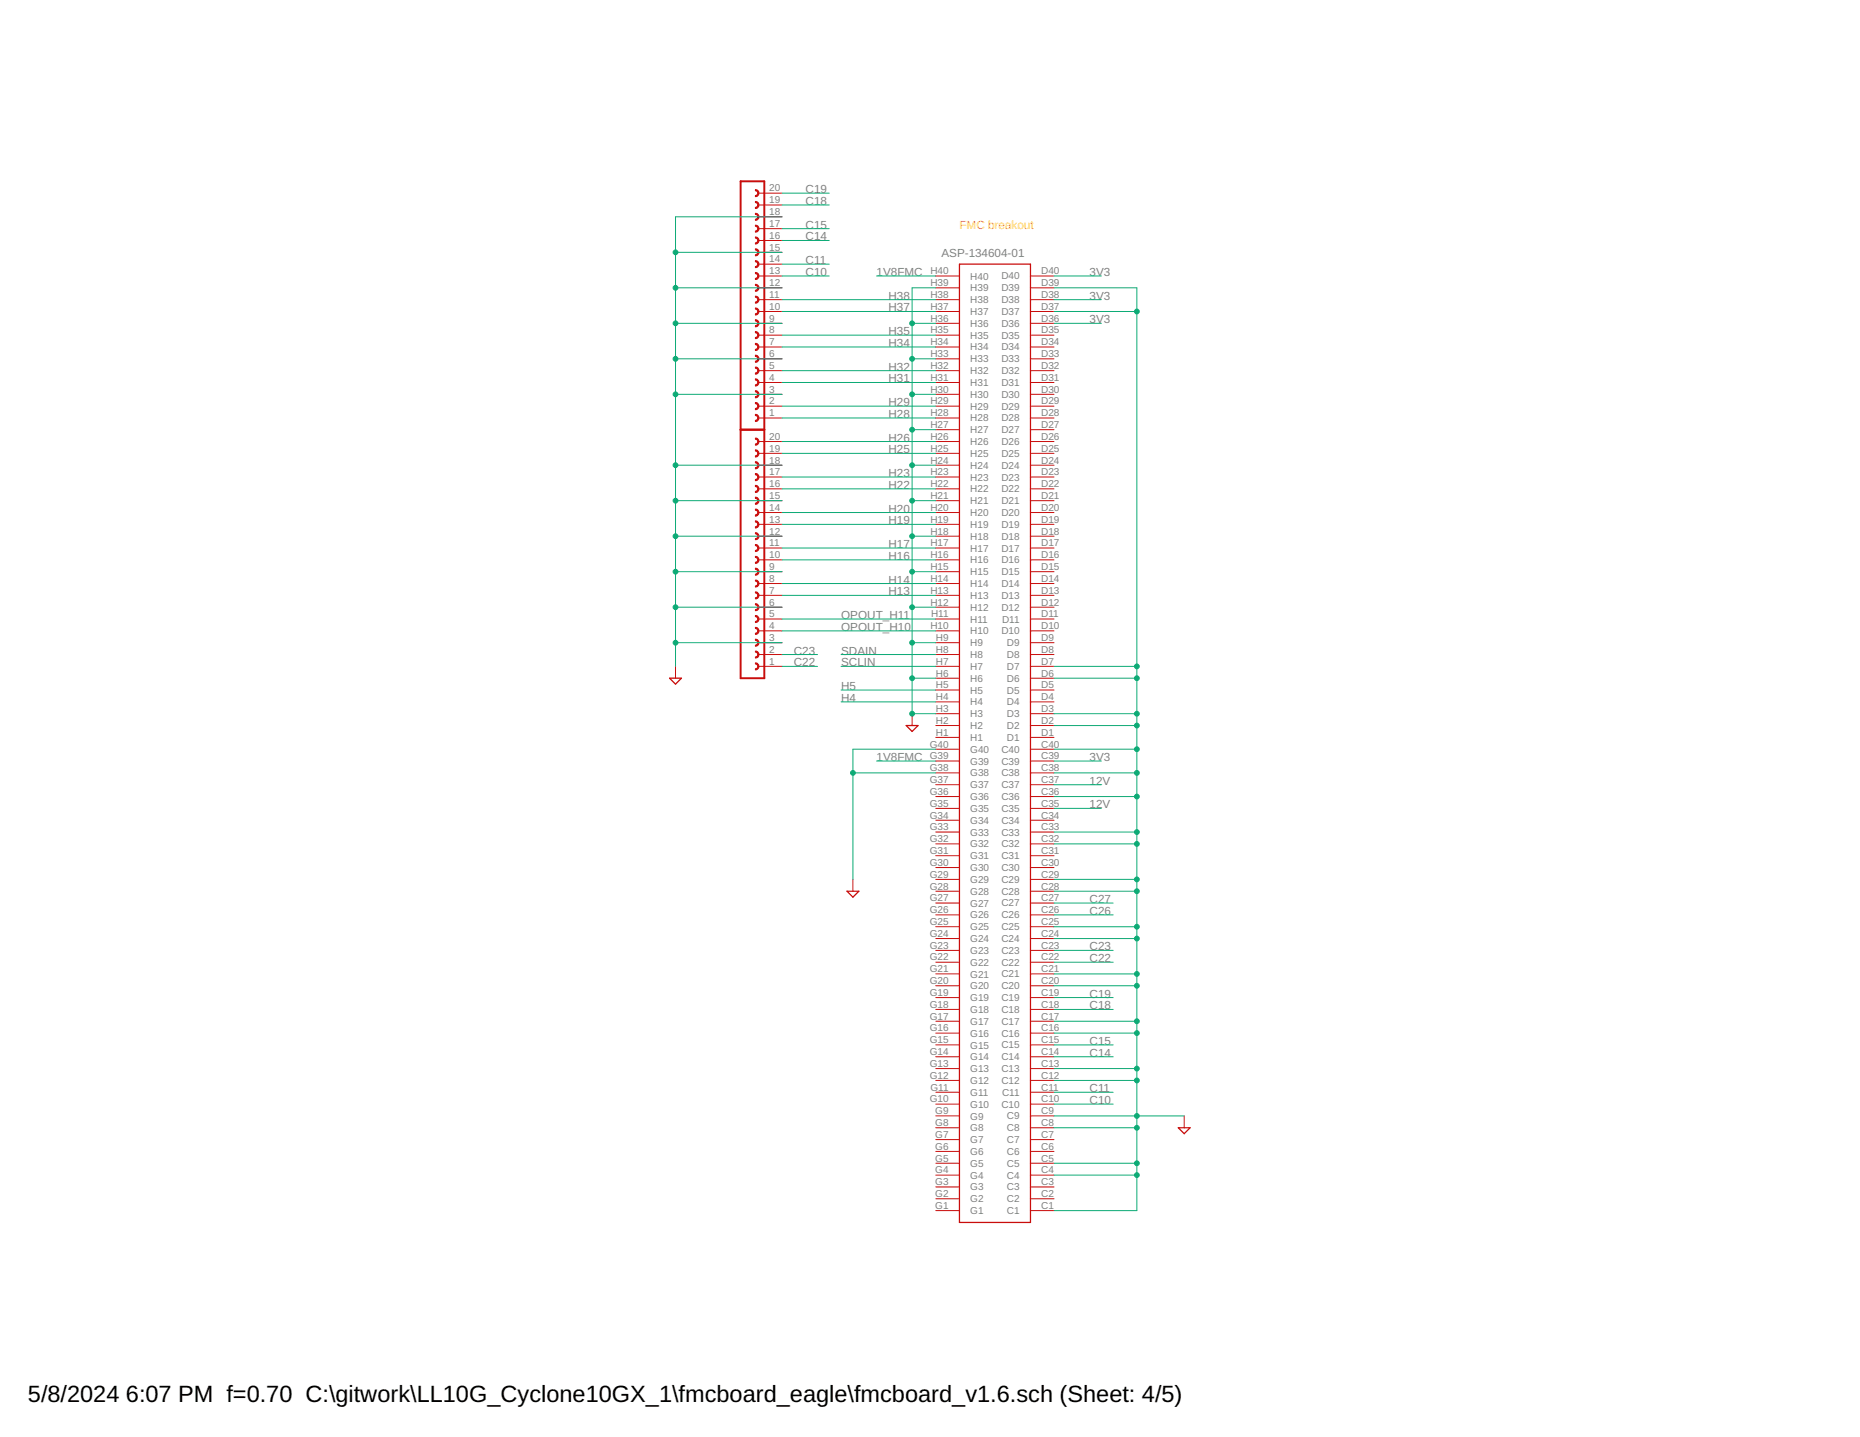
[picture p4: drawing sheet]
<svg xmlns="http://www.w3.org/2000/svg" width="279mm" height="216mm" viewBox="0 0 279 216" stroke-linecap="round" stroke-linejoin="round" font-family="sans-serif">
<path d="M144.1 39.7h10.7v144h-10.7zM100.6 101.9h1.8l-.9 .9zM136.1 109h1.8l-.9 .9zM127.2 133.9h1.8l-.9 .9zM177 169.4h1.8l-.9 .9z" fill="none" stroke="#c90d0c" stroke-width=".19"/>
<g fill="none" stroke="#c90d0c" stroke-width=".15">
<path d="M113.9 39.7h3.6M113.9 37.9h3.6M113.9 36.1h3.6M113.9 34.4h3.6M113.9 32.6h3.6M113.9 30.8h3.6M113.9 29h3.6M113.9 59.2h3.6M113.9 57.5h3.6M113.9 55.7h3.6M113.9 53.9h3.6M113.9 52.1h3.6"/>
<path d="M113.9 50.4h3.6M113.9 48.6h3.6M113.9 46.8h3.6M113.9 45h3.6M113.9 43.2h3.6M113.9 41.5h3.6M140.6 59.2h3.5M140.6 57.5h3.5M140.6 55.7h3.5M140.6 53.9h3.5M140.6 52.1h3.5M140.6 50.4h3.5"/>
<path d="M140.6 48.6h3.5M140.6 46.8h3.5M140.6 45h3.5M140.6 43.2h3.5M140.6 41.5h3.5M154.8 59.2h3.5M154.8 57.5h3.5M154.8 55.7h3.5M154.8 53.9h3.5M154.8 52.1h3.5M154.8 50.4h3.5M154.8 48.6h3.5"/>
<path d="M154.8 46.8h3.5M154.8 45h3.5M154.8 43.2h3.5M154.8 41.5h3.5M113.9 78.8h3.6M113.9 77h3.6M113.9 75.2h3.6M113.9 73.4h3.6M113.9 71.7h3.6M113.9 69.9h3.6M113.9 68.1h3.6M113.9 66.3h3.6"/>
<path d="M113.9 62.8h3.6M113.9 61h3.6M140.6 78.8h3.5M140.6 77h3.5M140.6 75.2h3.5M140.6 73.4h3.5M140.6 71.7h3.5M140.6 69.9h3.5M140.6 68.1h3.5M140.6 66.3h3.5M140.6 64.6h3.5M140.6 62.8h3.5"/>
<path d="M140.6 61h3.5M154.8 78.8h3.5M154.8 77h3.5M154.8 75.2h3.5M154.8 73.4h3.5M154.8 71.7h3.5M154.8 69.9h3.5M154.8 68.1h3.5M154.8 66.3h3.5M154.8 64.6h3.5M154.8 62.8h3.5M154.8 61h3.5"/>
<path d="M113.9 98.3h3.6M113.9 96.6h3.6M113.9 94.8h3.6M113.9 93h3.6M113.9 91.2h3.6M113.9 89.5h3.6M113.9 87.7h3.6M113.9 85.9h3.6M113.9 84.1h3.6M113.9 82.3h3.6M113.9 80.6h3.6M140.6 98.3h3.5"/>
<path d="M140.6 96.6h3.5M140.6 94.8h3.5M140.6 93h3.5M140.6 91.2h3.5M140.6 89.5h3.5M140.6 87.7h3.5M140.6 85.9h3.5M140.6 84.1h3.5M140.6 82.3h3.5M140.6 80.6h3.5M154.8 98.3h3.5M154.8 96.6h3.5"/>
<path d="M154.8 94.8h3.5M154.8 93h3.5M154.8 91.2h3.5M154.8 89.5h3.5M154.8 87.7h3.5M154.8 85.9h3.5M154.8 84.1h3.5M154.8 82.3h3.5M154.8 80.6h3.5M101.5 100.1v1.8M113.9 100.1h3.6M137 107.2v1.8"/>
<path d="M140.6 119.7h3.5M140.6 117.9h3.5M140.6 116.1h3.5M140.6 114.3h3.5M140.6 112.6h3.5M140.6 110.8h3.5M140.6 109h3.5M140.6 107.2h3.5M140.6 105.5h3.5M140.6 103.7h3.5M140.6 101.9h3.5M140.6 100.1h3.5"/>
<path d="M154.8 119.7h3.5M154.8 117.9h3.5M154.8 116.1h3.5M154.8 114.3h3.5M154.8 112.6h3.5M154.8 110.8h3.5M154.8 109h3.5M154.8 107.2h3.5M154.8 105.5h3.5M154.8 103.7h3.5M154.8 101.9h3.5M154.8 100.1h3.5"/>
<path d="M128.1 132.1v1.8M140.6 139.2h3.5M140.6 137.5h3.5M140.6 135.7h3.5M140.6 133.9h3.5M140.6 132.1h3.5M140.6 130.3h3.5M140.6 128.6h3.5M140.6 126.8h3.5M140.6 125h3.5M140.6 123.2h3.5M140.6 121.5h3.5"/>
<path d="M154.8 139.2h3.5M154.8 137.5h3.5M154.8 135.7h3.5M154.8 133.9h3.5M154.8 132.1h3.5M154.8 130.3h3.5M154.8 128.6h3.5M154.8 126.8h3.5M154.8 125h3.5M154.8 123.2h3.5M154.8 121.5h3.5M140.6 158.8h3.5"/>
<path d="M140.6 157h3.5M140.6 155.2h3.5M140.6 153.4h3.5M140.6 151.7h3.5M140.6 149.9h3.5M140.6 148.1h3.5M140.6 146.3h3.5M140.6 144.6h3.5M140.6 142.8h3.5M140.6 141h3.5M154.8 158.8h3.5M154.8 157h3.5"/>
<path d="M154.8 155.2h3.5M154.8 153.4h3.5M154.8 151.7h3.5M154.8 149.9h3.5M154.8 148.1h3.5M154.8 146.3h3.5M154.8 144.6h3.5M154.8 142.8h3.5M154.8 141h3.5M140.6 178.3h3.5M140.6 176.6h3.5M140.6 174.8h3.5"/>
<path d="M140.6 173h3.5M140.6 171.2h3.5M140.6 169.4h3.5M140.6 167.7h3.5M140.6 165.9h3.5M140.6 164.1h3.5M140.6 162.3h3.5M140.6 160.5h3.5M154.8 178.3h3.5M154.8 176.6h3.5M154.8 174.8h3.5M154.8 173h3.5"/>
<path d="M154.8 171.2h3.5M154.8 169.4h3.5M154.8 167.7h3.5M154.8 165.9h3.5M154.8 164.1h3.5M154.8 162.3h3.5M154.8 160.5h3.5M177.9 167.7v1.7M140.6 181.9h3.5M140.6 180.1h3.5M154.8 181.9h3.5M154.8 180.1h3.5"/>
</g>
<path d="M111.3 27.2h3.5v74.7h-3.5zM111.3 64.6h3.5" fill="none" stroke="#c90d0c" stroke-width=".3"/>
<g fill="#c90d0c" stroke="#c90d0c" stroke-width=".15">
<path d="M113.5 96a.53 .53 0 0 1 .5 .6 .53 .53 0 0 1-.5 .5v-.2a.36 .36 0 0 0 .3-.3 .36 .36 0 0 0-.3-.4z" fill-rule="evenodd"/>
<path d="M113.5 97.8a.53 .53 0 0 1 .5 .5 .53 .53 0 0 1-.5 .6v-.2a.36 .36 0 0 0 .3-.4 .36 .36 0 0 0-.3-.3z" fill-rule="evenodd"/>
<path d="M113.5 99.6a.53 .53 0 0 1 .5 .5 .53 .53 0 0 1-.5 .5v-.1a.36 .36 0 0 0 .3-.4 .36 .36 0 0 0-.3-.3z" fill-rule="evenodd"/>
<path d="M113.5 92.5a.53 .53 0 0 1 .5 .5 .53 .53 0 0 1-.5 .5v-.1a.36 .36 0 0 0 .3-.4 .36 .36 0 0 0-.3-.4z" fill-rule="evenodd"/>
<path d="M113.5 94.3a.53 .53 0 0 1 .5 .5 .53 .53 0 0 1-.5 .5v-.2a.36 .36 0 0 0 .3-.3 .36 .36 0 0 0-.3-.4z" fill-rule="evenodd"/>
<path d="M113.5 87.1a.53 .53 0 0 1 .5 .6 .53 .53 0 0 1-.5 .5v-.2a.36 .36 0 0 0 .3-.3 .36 .36 0 0 0-.3-.4z" fill-rule="evenodd"/>
<path d="M113.5 88.9a.53 .53 0 0 1 .5 .6 .53 .53 0 0 1-.5 .5v-.2a.36 .36 0 0 0 .3-.3 .36 .36 0 0 0-.3-.4z" fill-rule="evenodd"/>
<path d="M113.5 90.7a.53 .53 0 0 1 .5 .5 .53 .53 0 0 1-.5 .6v-.2a.36 .36 0 0 0 .3-.4 .36 .36 0 0 0-.3-.3z" fill-rule="evenodd"/>
<path d="M113.5 83.6a.53 .53 0 0 1 .5 .5 .53 .53 0 0 1-.5 .5v-.1a.36 .36 0 0 0 .3-.4 .36 .36 0 0 0-.3-.3z" fill-rule="evenodd"/>
<path d="M113.5 85.4a.53 .53 0 0 1 .5 .5 .53 .53 0 0 1-.5 .5v-.1a.36 .36 0 0 0 .3-.4 .36 .36 0 0 0-.3-.4z" fill-rule="evenodd"/>
<path d="M113.5 78.3a.54 .54 0 0 1 .5 .5 .54 .54 0 0 1-.5 .5v-.2a.35 .35 0 0 0 .3-.3 .35 .35 0 0 0-.3-.4z" fill-rule="evenodd"/>
<path d="M113.5 80a.53 .53 0 0 1 .5 .6 .53 .53 0 0 1-.5 .5v-.2a.36 .36 0 0 0 .3-.3 .36 .36 0 0 0-.3-.4z" fill-rule="evenodd"/>
<path d="M113.5 81.8a.53 .53 0 0 1 .5 .5 .53 .53 0 0 1-.5 .6v-.2a.36 .36 0 0 0 .3-.4 .36 .36 0 0 0-.3-.3z" fill-rule="evenodd"/>
<path d="M113.5 74.7a.54 .54 0 0 1 .5 .5 .54 .54 0 0 1-.5 .6v-.2a.35 .35 0 0 0 .3-.4 .35 .35 0 0 0-.3-.3z" fill-rule="evenodd"/>
<path d="M113.5 76.5a.54 .54 0 0 1 .5 .5 .54 .54 0 0 1-.5 .6v-.2a.35 .35 0 0 0 .3-.4 .35 .35 0 0 0-.3-.3z" fill-rule="evenodd"/>
<path d="M113.5 69.4a.54 .54 0 0 1 .5 .5 .54 .54 0 0 1-.5 .5v-.1a.35 .35 0 0 0 .3-.4 .35 .35 0 0 0-.3-.3z" fill-rule="evenodd"/>
<path d="M113.5 71.1a.54 .54 0 0 1 .5 .6 .54 .54 0 0 1-.5 .5v-.2a.35 .35 0 0 0 .3-.3 .35 .35 0 0 0-.3-.4z" fill-rule="evenodd"/>
<path d="M113.5 72.9a.54 .54 0 0 1 .5 .6 .54 .54 0 0 1-.5 .5v-.2a.35 .35 0 0 0 .3-.3 .35 .35 0 0 0-.3-.4z" fill-rule="evenodd"/>
<path d="M113.5 65.8a.54 .54 0 0 1 .5 .5 .54 .54 0 0 1-.5 .6v-.2a.35 .35 0 0 0 .3-.4 .35 .35 0 0 0-.3-.3z" fill-rule="evenodd"/>
<path d="M113.5 67.6a.54 .54 0 0 1 .5 .5 .54 .54 0 0 1-.5 .6v-.2a.35 .35 0 0 0 .3-.4 .35 .35 0 0 0-.3-.3z" fill-rule="evenodd"/>
<path d="M113.5 58.7a.54 .54 0 0 1 .5 .5 .54 .54 0 0 1-.5 .6v-.2a.35 .35 0 0 0 .3-.4 .35 .35 0 0 0-.3-.3z" fill-rule="evenodd"/>
<path d="M113.5 60.5a.54 .54 0 0 1 .5 .5 .54 .54 0 0 1-.5 .6v-.2a.35 .35 0 0 0 .3-.4 .35 .35 0 0 0-.3-.3z" fill-rule="evenodd"/>
<path d="M113.5 62.3a.54 .54 0 0 1 .5 .5 .54 .54 0 0 1-.5 .5v-.2a.35 .35 0 0 0 .3-.3 .35 .35 0 0 0-.3-.4z" fill-rule="evenodd"/>
<path d="M113.5 55.1a.54 .54 0 0 1 .5 .6 .54 .54 0 0 1-.5 .5v-.2a.35 .35 0 0 0 .3-.3 .35 .35 0 0 0-.3-.4z" fill-rule="evenodd"/>
<path d="M113.5 56.9a.54 .54 0 0 1 .5 .6 .54 .54 0 0 1-.5 .5v-.2a.35 .35 0 0 0 .3-.3 .35 .35 0 0 0-.3-.4z" fill-rule="evenodd"/>
<path d="M113.5 49.8a.54 .54 0 0 1 .5 .5 .54 .54 0 0 1-.5 .6v-.2a.35 .35 0 0 0 .3-.4 .35 .35 0 0 0-.3-.3z" fill-rule="evenodd"/>
<path d="M113.5 51.6a.54 .54 0 0 1 .5 .5 .54 .54 0 0 1-.5 .6v-.2a.35 .35 0 0 0 .3-.4 .35 .35 0 0 0-.3-.3z" fill-rule="evenodd"/>
<path d="M113.5 53.4a.54 .54 0 0 1 .5 .5 .54 .54 0 0 1-.5 .5v-.1a.35 .35 0 0 0 .3-.4 .35 .35 0 0 0-.3-.3z" fill-rule="evenodd"/>
<path d="M113.5 46.3a.53 .53 0 0 1 .5 .5 .53 .53 0 0 1-.5 .5v-.2a.35 .35 0 0 0 .3-.3 .35 .35 0 0 0-.3-.4z" fill-rule="evenodd"/>
<path d="M113.5 48a.54 .54 0 0 1 .5 .6 .54 .54 0 0 1-.5 .5v-.2a.35 .35 0 0 0 .3-.3 .35 .35 0 0 0-.3-.4z" fill-rule="evenodd"/>
<path d="M113.5 40.9a.53 .53 0 0 1 .5 .6 .53 .53 0 0 1-.5 .5v-.2a.36 .36 0 0 0 .3-.3 .36 .36 0 0 0-.3-.4z" fill-rule="evenodd"/>
<path d="M113.5 42.7a.53 .53 0 0 1 .5 .5 .53 .53 0 0 1-.5 .6v-.2a.36 .36 0 0 0 .3-.4 .36 .36 0 0 0-.3-.3z" fill-rule="evenodd"/>
<path d="M113.5 44.5a.53 .53 0 0 1 .5 .5 .53 .53 0 0 1-.5 .6v-.2a.36 .36 0 0 0 .3-.4 .36 .36 0 0 0-.3-.3z" fill-rule="evenodd"/>
<path d="M113.5 37.4a.53 .53 0 0 1 .5 .5 .53 .53 0 0 1-.5 .5v-.1a.36 .36 0 0 0 .3-.4 .36 .36 0 0 0-.3-.4z" fill-rule="evenodd"/>
<path d="M113.5 39.2a.53 .53 0 0 1 .5 .5 .53 .53 0 0 1-.5 .5v-.2a.36 .36 0 0 0 .3-.3 .36 .36 0 0 0-.3-.4z" fill-rule="evenodd"/>
<path d="M113.5 32a.53 .53 0 0 1 .5 .6 .53 .53 0 0 1-.5 .5v-.2a.36 .36 0 0 0 .3-.3 .36 .36 0 0 0-.3-.4z" fill-rule="evenodd"/>
<path d="M113.5 33.8a.53 .53 0 0 1 .5 .6 .53 .53 0 0 1-.5 .5v-.2a.36 .36 0 0 0 .3-.3 .36 .36 0 0 0-.3-.4z" fill-rule="evenodd"/>
<path d="M113.5 35.6a.53 .53 0 0 1 .5 .5 .53 .53 0 0 1-.5 .6v-.2a.36 .36 0 0 0 .3-.4 .36 .36 0 0 0-.3-.3z" fill-rule="evenodd"/>
<path d="M113.5 28.5a.53 .53 0 0 1 .5 .5 .53 .53 0 0 1-.5 .5v-.1a.36 .36 0 0 0 .3-.4 .36 .36 0 0 0-.3-.3z" fill-rule="evenodd"/>
<path d="M113.5 30.3a.53 .53 0 0 1 .5 .5 .53 .53 0 0 1-.5 .5v-.1a.36 .36 0 0 0 .3-.4 .36 .36 0 0 0-.3-.4z" fill-rule="evenodd"/>
</g>
<g fill="none" stroke="#0dab76" stroke-width=".15">
<path d="M101.5 37.9h16M117.5 32.6h-16v67.5M117.5 39.7h7.1M117.5 36.1h7.1M117.5 34.4h7.1M117.5 30.8h7.1M117.5 29h7.1M101.5 59.2h16M101.5 53.9h16M101.5 48.6h16M101.5 43.2h16M117.5 46.8h23.1"/>
<path d="M117.5 41.5h7.1M117.5 45h23.1M117.5 57.5h23.1M117.5 50.4h23.1M117.5 52.1h23.1M117.5 55.7h23.1M131.7 41.5h8.9M137 59.2h3.6M137 53.9h3.6M137 48.6h3.6M140.6 43.2h-3.6v64h3.6M158.3 48.6h7.1"/>
<path d="M158.3 43.2h12.5v138.7h-12.5M158.3 46.8h12.5M158.3 41.5h7.1M158.3 45h7.1M101.5 75.2h16M101.5 69.9h16M117.5 78.8h23.1M117.5 77h23.1M117.5 73.4h23.1M117.5 71.7h23.1M117.5 68.1h23.1M117.5 66.3h23.1"/>
<path d="M117.5 62.8h23.1M117.5 61h23.1M137 75.2h3.6M137 69.9h3.6M137 64.6h3.6M101.5 96.6h16M101.5 91.2h16M101.5 85.9h16M101.5 80.6h16M117.5 98.3h5.3M117.5 89.5h23.1M117.5 87.7h23.1"/>
<path d="M117.5 84.1h23.1M117.5 82.3h23.1M117.5 94.8h23.1M117.5 93h23.1M126.3 98.3h14.3M137 96.6h3.6M137 91.2h3.6M137 85.9h3.6M137 80.6h3.6M117.5 100.1h5.3M126.3 100.1h14.3M126.3 103.7h14.3"/>
<path d="M126.3 105.5h14.3M128.1 116.1h12.5M131.7 114.3h8.9M137 101.9h3.6M140.6 112.6h-12.5v19.5M158.3 101.9h12.5M158.3 107.2h12.5M158.3 119.7h12.5M158.3 116.1h12.5M158.3 112.6h12.5M158.3 109h12.5M158.3 100.1h12.5"/>
<path d="M158.3 114.3h7.1M158.3 117.9h7.1M158.3 139.2h12.5M158.3 133.9h12.5M158.3 132.1h12.5M158.3 126.8h12.5M158.3 125h12.5M158.3 121.5h7.1M158.3 137.5h8.9M158.3 135.7h8.9M158.3 155.2h12.5M158.3 153.4h12.5"/>
<path d="M158.3 148.1h12.5M158.3 146.3h12.5M158.3 141h12.5M158.3 158.8h8.9M158.3 157h8.9M158.3 151.7h8.9M158.3 149.9h8.9M158.3 144.6h8.9M158.3 142.8h8.9M158.3 167.7h19.6M158.3 176.6h12.5M158.3 174.8h12.5"/>
<path d="M158.3 169.4h12.5M158.3 162.3h12.5M158.3 160.5h12.5M158.3 165.9h8.9M158.3 164.1h8.9"/>
</g>
<g fill="#0dab76" stroke="#0dab76" stroke-width=".15">
<circle cx="137" cy="101.9" r=".36"/>
<circle cx="137" cy="96.6" r=".36"/>
<circle cx="137" cy="91.2" r=".36"/>
<circle cx="137" cy="85.9" r=".36"/>
<circle cx="137" cy="80.6" r=".36"/>
<circle cx="137" cy="75.2" r=".36"/>
<circle cx="137" cy="69.9" r=".36"/>
<circle cx="137" cy="64.6" r=".36"/>
<circle cx="137" cy="59.2" r=".36"/>
<circle cx="137" cy="53.9" r=".36"/>
<circle cx="137" cy="48.6" r=".36"/>
<circle cx="137" cy="107.2" r=".36"/>
<circle cx="101.5" cy="37.9" r=".36"/>
<circle cx="101.5" cy="43.2" r=".36"/>
<circle cx="101.5" cy="48.6" r=".36"/>
<circle cx="101.5" cy="53.9" r=".36"/>
<circle cx="101.5" cy="59.2" r=".36"/>
<circle cx="101.5" cy="69.9" r=".36"/>
<circle cx="101.5" cy="75.2" r=".36"/>
<circle cx="101.5" cy="80.6" r=".36"/>
<circle cx="101.5" cy="85.9" r=".36"/>
<circle cx="101.5" cy="91.2" r=".36"/>
<circle cx="101.5" cy="96.6" r=".36"/>
<circle cx="170.8" cy="167.7" r=".36"/>
<circle cx="170.8" cy="176.6" r=".36"/>
<circle cx="170.8" cy="174.8" r=".36"/>
<circle cx="170.8" cy="169.4" r=".36"/>
<circle cx="170.8" cy="162.3" r=".36"/>
<circle cx="170.8" cy="160.5" r=".36"/>
<circle cx="170.8" cy="155.2" r=".36"/>
<circle cx="170.8" cy="153.4" r=".36"/>
<circle cx="170.8" cy="148.1" r=".36"/>
<circle cx="170.8" cy="146.3" r=".36"/>
<circle cx="170.8" cy="141" r=".36"/>
<circle cx="170.8" cy="139.2" r=".36"/>
<circle cx="170.8" cy="133.9" r=".36"/>
<circle cx="170.8" cy="132.1" r=".36"/>
<circle cx="170.8" cy="126.8" r=".36"/>
<circle cx="170.8" cy="125" r=".36"/>
<circle cx="170.8" cy="119.7" r=".36"/>
<circle cx="170.8" cy="116.1" r=".36"/>
<circle cx="170.8" cy="112.6" r=".36"/>
<circle cx="170.8" cy="46.8" r=".36"/>
<circle cx="170.8" cy="109" r=".36"/>
<circle cx="170.8" cy="107.2" r=".36"/>
<circle cx="170.8" cy="101.9" r=".36"/>
<circle cx="170.8" cy="100.1" r=".36"/>
<circle cx="128.1" cy="116.1" r=".36"/>
</g>
<g font-size="3.5">
<text x="4.2" y="210.7">5/8/2024</text>
<text x="18.9" y="210.7">6:07 PM f=0.70 C:\gitwork\LL10G_Cyclone10GX_1\fmcboard_eagle\fmcboard_v1.6.sch (Sheet: 4/5)</text>
</g>
<g font-size="1.8" fill="#808080">
<text x="121" y="29">C19</text>
<text x="121" y="34.4">C15</text>
<text x="121" y="30.8">C18</text>
<text x="121" y="41.5">C10</text>
<text x="121" y="39.7">C11</text>
<text x="121" y="36.1">C14</text>
<text x="131.7" y="41.5">1V8FMC</text>
<text x="141.4" y="38.5">ASP-134604-01</text>
<text x="163.7" y="41.5">3V3</text>
<text x="133.5" y="45">H38</text>
<text x="133.5" y="46.8">H37</text>
<text x="163.7" y="45">3V3</text>
<text x="133.5" y="50.3">H35</text>
<text x="133.5" y="52.1">H34</text>
<text x="163.7" y="48.6">3V3</text>
<text x="133.5" y="57.5">H31</text>
<text x="133.5" y="55.7">H32</text>
<text x="133.5" y="62.8">H28</text>
<text x="133.5" y="61">H29</text>
<text x="133.5" y="71.7">H23</text>
<text x="133.5" y="68.1">H25</text>
<text x="133.5" y="66.3">H26</text>
<text x="133.5" y="77">H20</text>
<text x="133.5" y="73.5">H22</text>
<text x="133.5" y="82.3">H17</text>
<text x="133.5" y="78.8">H19</text>
<text x="133.5" y="89.5">H13</text>
<text x="133.5" y="87.7">H14</text>
<text x="133.5" y="84.1">H16</text>
<text x="126.4" y="94.8">OPOUT_H10</text>
<text x="126.4" y="93">OPOUT_H11</text>
<text x="119.2" y="100.1">C22</text>
<text x="119.2" y="98.3">C23</text>
<text x="126.4" y="98.3">SDAIN</text>
<text x="126.4" y="100.1">SCLIN</text>
<text x="126.4" y="103.7">H5</text>
<text x="126.4" y="105.5">H4</text>
<text x="131.7" y="114.3">1V8FMC</text>
<text x="163.7" y="114.3">3V3</text>
<text x="163.7" y="117.9">12V</text>
<text x="163.7" y="121.4">12V</text>
<text x="163.7" y="137.4">C26</text>
<text x="163.7" y="135.7">C27</text>
<text x="163.7" y="142.8">C23</text>
<text x="163.7" y="149.9">C19</text>
<text x="163.7" y="144.6">C22</text>
<text x="163.7" y="151.7">C18</text>
<text x="163.7" y="158.8">C14</text>
<text x="163.7" y="157">C15</text>
<text x="163.7" y="165.9">C10</text>
<text x="163.7" y="164.1">C11</text>
</g>
<text font-size="1.8" fill="#ffba08" x="144.1" y="34.4">FMC breakout</text>
<g font-size="1.5" fill="#808080">
<text x="115.5" y="28.8">20</text>
<text x="115.5" y="35.9">16</text>
<text x="115.5" y="34.1">17</text>
<text x="115.5" y="32.3">18</text>
<text x="115.5" y="30.5">19</text>
<text x="115.5" y="41.2">13</text>
<text x="115.5" y="39.4">14</text>
<text x="115.5" y="37.7">15</text>
<text x="139.8" y="41.2">H40</text>
<text x="145.8" y="42">H40</text>
<text x="150.4" y="42">D40</text>
<text x="156.4" y="41.2">D40</text>
<text x="115.5" y="46.5">10</text>
<text x="115.5" y="44.8">11</text>
<text x="115.5" y="43">12</text>
<text x="139.8" y="46.5">H37</text>
<text x="139.8" y="44.8">H38</text>
<text x="139.8" y="43">H39</text>
<text x="145.8" y="47.3">H37</text>
<text x="145.8" y="45.5">H38</text>
<text x="145.8" y="43.8">H39</text>
<text x="150.4" y="47.3">D37</text>
<text x="150.4" y="45.5">D38</text>
<text x="150.4" y="43.8">D39</text>
<text x="156.4" y="46.5">D37</text>
<text x="156.4" y="44.8">D38</text>
<text x="156.4" y="43">D39</text>
<text x="115.5" y="53.7">6</text>
<text x="115.5" y="51.9">7</text>
<text x="115.5" y="50.1">8</text>
<text x="115.5" y="48.3">9</text>
<text x="139.8" y="53.7">H33</text>
<text x="139.8" y="51.9">H34</text>
<text x="139.8" y="50.1">H35</text>
<text x="139.8" y="48.3">H36</text>
<text x="145.8" y="52.7">H34</text>
<text x="145.8" y="50.9">H35</text>
<text x="145.8" y="49.1">H36</text>
<text x="150.4" y="52.7">D34</text>
<text x="150.4" y="50.9">D35</text>
<text x="150.4" y="49.1">D36</text>
<text x="156.4" y="53.7">D33</text>
<text x="156.4" y="51.9">D34</text>
<text x="156.4" y="50.1">D35</text>
<text x="156.4" y="48.3">D36</text>
<text x="115.5" y="59">3</text>
<text x="115.5" y="57.2">4</text>
<text x="115.5" y="55.4">5</text>
<text x="139.8" y="59">H30</text>
<text x="139.8" y="57.2">H31</text>
<text x="139.8" y="55.4">H32</text>
<text x="145.8" y="59.8">H30</text>
<text x="145.8" y="58">H31</text>
<text x="145.8" y="56.2">H32</text>
<text x="145.8" y="54.4">H33</text>
<text x="150.4" y="59.8">D30</text>
<text x="150.4" y="58">D31</text>
<text x="150.4" y="56.2">D32</text>
<text x="150.4" y="54.4">D33</text>
<text x="156.4" y="59">D30</text>
<text x="156.4" y="57.2">D31</text>
<text x="156.4" y="55.4">D32</text>
<text x="115.5" y="62.5">1</text>
<text x="115.5" y="60.8">2</text>
<text x="139.8" y="64.3">H27</text>
<text x="139.8" y="62.5">H28</text>
<text x="139.8" y="60.8">H29</text>
<text x="145.8" y="65.1">H27</text>
<text x="145.8" y="63.3">H28</text>
<text x="145.8" y="61.5">H29</text>
<text x="150.4" y="65.1">D27</text>
<text x="150.4" y="63.3">D28</text>
<text x="150.4" y="61.5">D29</text>
<text x="156.4" y="64.3">D27</text>
<text x="156.4" y="62.5">D28</text>
<text x="156.4" y="60.8">D29</text>
<text x="115.5" y="71.4">17</text>
<text x="115.5" y="69.7">18</text>
<text x="115.5" y="67.9">19</text>
<text x="115.5" y="66.1">20</text>
<text x="139.8" y="71.4">H23</text>
<text x="139.8" y="69.7">H24</text>
<text x="139.8" y="67.9">H25</text>
<text x="139.8" y="66.1">H26</text>
<text x="145.8" y="70.4">H24</text>
<text x="145.8" y="68.7">H25</text>
<text x="145.8" y="66.9">H26</text>
<text x="150.4" y="70.4">D24</text>
<text x="150.4" y="68.6">D25</text>
<text x="150.4" y="66.9">D26</text>
<text x="156.4" y="71.4">D23</text>
<text x="156.4" y="69.7">D24</text>
<text x="156.4" y="67.9">D25</text>
<text x="156.4" y="66.1">D26</text>
<text x="115.5" y="76.8">14</text>
<text x="115.5" y="75">15</text>
<text x="115.5" y="73.2">16</text>
<text x="139.8" y="76.8">H20</text>
<text x="139.8" y="75">H21</text>
<text x="139.8" y="73.2">H22</text>
<text x="145.8" y="77.5">H20</text>
<text x="145.8" y="75.8">H21</text>
<text x="145.8" y="74">H22</text>
<text x="145.8" y="72.2">H23</text>
<text x="150.4" y="77.5">D20</text>
<text x="150.4" y="75.8">D21</text>
<text x="150.4" y="74">D22</text>
<text x="150.4" y="72.2">D23</text>
<text x="156.4" y="76.8">D20</text>
<text x="156.4" y="75">D21</text>
<text x="156.4" y="73.2">D22</text>
<text x="115.5" y="83.9">10</text>
<text x="115.5" y="82.1">11</text>
<text x="115.5" y="80.3">12</text>
<text x="115.5" y="78.5">13</text>
<text x="139.8" y="83.9">H16</text>
<text x="139.8" y="82.1">H17</text>
<text x="139.8" y="80.3">H18</text>
<text x="139.8" y="78.5">H19</text>
<text x="145.8" y="82.9">H17</text>
<text x="145.8" y="81.1">H18</text>
<text x="145.8" y="79.3">H19</text>
<text x="150.4" y="82.9">D17</text>
<text x="150.4" y="81.1">D18</text>
<text x="150.4" y="79.3">D19</text>
<text x="156.4" y="83.9">D16</text>
<text x="156.4" y="82.1">D17</text>
<text x="156.4" y="80.3">D18</text>
<text x="156.4" y="78.5">D19</text>
<text x="115.5" y="89.2">7</text>
<text x="115.5" y="87.4">8</text>
<text x="115.5" y="85.7">9</text>
<text x="139.8" y="89.2">H13</text>
<text x="139.8" y="87.4">H14</text>
<text x="139.8" y="85.7">H15</text>
<text x="145.8" y="90">H13</text>
<text x="145.8" y="88.2">H14</text>
<text x="145.8" y="86.4">H15</text>
<text x="145.8" y="84.7">H16</text>
<text x="150.4" y="90">D13</text>
<text x="150.4" y="88.2">D14</text>
<text x="150.4" y="86.4">D15</text>
<text x="150.4" y="84.6">D16</text>
<text x="156.4" y="89.2">D13</text>
<text x="156.4" y="87.4">D14</text>
<text x="156.4" y="85.7">D15</text>
<text x="115.5" y="94.5">4</text>
<text x="115.5" y="92.8">5</text>
<text x="115.5" y="91">6</text>
<text x="139.8" y="94.5">H10</text>
<text x="139.8" y="91">H12</text>
<text x="139.9" y="92.8">H11</text>
<text x="145.8" y="95.3">H10</text>
<text x="145.8" y="93.5">H11</text>
<text x="145.8" y="91.8">H12</text>
<text x="150.4" y="95.3">D10</text>
<text x="150.4" y="91.8">D12</text>
<text x="150.5" y="93.5">D11</text>
<text x="156.4" y="94.5">D10</text>
<text x="156.4" y="92.8">D11</text>
<text x="156.4" y="91">D12</text>
<text x="115.5" y="99.9">1</text>
<text x="115.5" y="98.1">2</text>
<text x="115.5" y="96.3">3</text>
<text x="140.6" y="101.6">H6</text>
<text x="140.6" y="99.9">H7</text>
<text x="140.6" y="98.1">H8</text>
<text x="140.6" y="96.3">H9</text>
<text x="145.8" y="100.7">H7</text>
<text x="145.8" y="98.9">H8</text>
<text x="145.8" y="97.1">H9</text>
<text x="151.2" y="100.6">D7</text>
<text x="151.2" y="98.9">D8</text>
<text x="151.2" y="97.1">D9</text>
<text x="156.4" y="101.6">D6</text>
<text x="156.4" y="99.9">D7</text>
<text x="156.4" y="98.1">D8</text>
<text x="156.4" y="96.3">D9</text>
<text x="140.6" y="107">H3</text>
<text x="140.6" y="105.2">H4</text>
<text x="140.6" y="103.4">H5</text>
<text x="145.8" y="107.8">H3</text>
<text x="145.8" y="106">H4</text>
<text x="145.8" y="104.2">H5</text>
<text x="145.8" y="102.4">H6</text>
<text x="151.2" y="107.8">D3</text>
<text x="151.2" y="106">D4</text>
<text x="151.2" y="104.2">D5</text>
<text x="151.2" y="102.4">D6</text>
<text x="156.4" y="107">D3</text>
<text x="156.4" y="105.2">D4</text>
<text x="156.4" y="103.4">D5</text>
<text x="139.7" y="112.3">G40</text>
<text x="140.6" y="110.5">H1</text>
<text x="140.6" y="108.8">H2</text>
<text x="145.8" y="113.1">G40</text>
<text x="145.8" y="111.3">H1</text>
<text x="145.8" y="109.5">H2</text>
<text x="150.4" y="113.1">C40</text>
<text x="151.2" y="111.3">D1</text>
<text x="151.2" y="109.5">D2</text>
<text x="156.4" y="112.3">C40</text>
<text x="156.4" y="110.5">D1</text>
<text x="156.4" y="108.8">D2</text>
<text x="139.7" y="119.4">G36</text>
<text x="139.7" y="117.6">G37</text>
<text x="139.7" y="115.9">G38</text>
<text x="139.7" y="114.1">G39</text>
<text x="145.8" y="118.4">G37</text>
<text x="145.8" y="116.7">G38</text>
<text x="145.8" y="114.9">G39</text>
<text x="150.4" y="118.4">C37</text>
<text x="150.4" y="116.6">C38</text>
<text x="150.4" y="114.9">C39</text>
<text x="156.4" y="119.4">C36</text>
<text x="156.4" y="117.6">C37</text>
<text x="156.4" y="115.9">C38</text>
<text x="156.4" y="114.1">C39</text>
<text x="139.7" y="124.8">G33</text>
<text x="139.7" y="123">G34</text>
<text x="139.7" y="121.2">G35</text>
<text x="145.8" y="125.5">G33</text>
<text x="145.8" y="123.8">G34</text>
<text x="145.8" y="122">G35</text>
<text x="145.8" y="120.2">G36</text>
<text x="150.4" y="125.5">C33</text>
<text x="150.4" y="123.8">C34</text>
<text x="150.4" y="122">C35</text>
<text x="150.4" y="120.2">C36</text>
<text x="156.4" y="124.8">C33</text>
<text x="156.4" y="123">C34</text>
<text x="156.4" y="121.2">C35</text>
<text x="139.7" y="131.9">G29</text>
<text x="139.7" y="130.1">G30</text>
<text x="139.7" y="128.3">G31</text>
<text x="139.7" y="126.5">G32</text>
<text x="145.8" y="130.9">G30</text>
<text x="145.8" y="129.1">G31</text>
<text x="145.8" y="127.3">G32</text>
<text x="150.4" y="130.9">C30</text>
<text x="150.4" y="129.1">C31</text>
<text x="150.4" y="127.3">C32</text>
<text x="156.4" y="131.9">C29</text>
<text x="156.4" y="130.1">C30</text>
<text x="156.4" y="128.3">C31</text>
<text x="156.4" y="126.5">C32</text>
<text x="139.7" y="137.2">G26</text>
<text x="139.7" y="135.4">G27</text>
<text x="139.7" y="133.6">G28</text>
<text x="145.8" y="138">G26</text>
<text x="145.8" y="136.2">G27</text>
<text x="145.8" y="134.4">G28</text>
<text x="145.8" y="132.6">G29</text>
<text x="150.4" y="138">C26</text>
<text x="150.4" y="136.2">C27</text>
<text x="150.4" y="134.4">C28</text>
<text x="150.4" y="132.6">C29</text>
<text x="156.4" y="137.2">C26</text>
<text x="156.4" y="135.4">C27</text>
<text x="156.4" y="133.6">C28</text>
<text x="139.7" y="142.5">G23</text>
<text x="139.7" y="140.8">G24</text>
<text x="139.7" y="139">G25</text>
<text x="145.8" y="143.3">G23</text>
<text x="145.8" y="141.5">G24</text>
<text x="145.8" y="139.8">G25</text>
<text x="150.4" y="143.3">C23</text>
<text x="150.4" y="141.5">C24</text>
<text x="150.4" y="139.8">C25</text>
<text x="156.4" y="142.5">C23</text>
<text x="156.4" y="140.8">C24</text>
<text x="156.4" y="139">C25</text>
<text x="139.7" y="149.6">G19</text>
<text x="139.7" y="147.9">G20</text>
<text x="139.7" y="146.1">G21</text>
<text x="139.7" y="144.3">G22</text>
<text x="145.8" y="148.6">G20</text>
<text x="145.8" y="146.9">G21</text>
<text x="145.8" y="145.1">G22</text>
<text x="150.4" y="148.6">C20</text>
<text x="150.4" y="146.9">C21</text>
<text x="150.4" y="145.1">C22</text>
<text x="156.4" y="149.6">C19</text>
<text x="156.4" y="147.9">C20</text>
<text x="156.4" y="146.1">C21</text>
<text x="156.4" y="144.3">C22</text>
<text x="139.7" y="155">G16</text>
<text x="139.7" y="153.2">G17</text>
<text x="139.7" y="151.4">G18</text>
<text x="145.8" y="155.8">G16</text>
<text x="145.8" y="154">G17</text>
<text x="145.8" y="152.2">G18</text>
<text x="145.8" y="150.4">G19</text>
<text x="150.4" y="155.7">C16</text>
<text x="150.4" y="154">C17</text>
<text x="150.4" y="152.2">C18</text>
<text x="150.4" y="150.4">C19</text>
<text x="156.4" y="155">C16</text>
<text x="156.4" y="153.2">C17</text>
<text x="156.4" y="151.4">C18</text>
<text x="139.7" y="160.3">G13</text>
<text x="139.7" y="158.5">G14</text>
<text x="139.7" y="156.8">G15</text>
<text x="145.8" y="161.1">G13</text>
<text x="145.8" y="159.3">G14</text>
<text x="145.8" y="157.5">G15</text>
<text x="150.4" y="161.1">C13</text>
<text x="150.4" y="159.3">C14</text>
<text x="150.4" y="157.5">C15</text>
<text x="156.4" y="160.3">C13</text>
<text x="156.4" y="158.5">C14</text>
<text x="156.4" y="156.8">C15</text>
<text x="139.7" y="165.6">G10</text>
<text x="139.7" y="162.1">G12</text>
<text x="139.8" y="163.9">G11</text>
<text x="140.5" y="167.4">G9</text>
<text x="145.8" y="166.4">G10</text>
<text x="145.8" y="164.6">G11</text>
<text x="145.8" y="162.9">G12</text>
<text x="150.4" y="166.4">C10</text>
<text x="150.4" y="162.9">C12</text>
<text x="150.5" y="164.6">C11</text>
<text x="156.4" y="167.4">C9</text>
<text x="156.4" y="165.6">C10</text>
<text x="156.4" y="163.9">C11</text>
<text x="156.4" y="162.1">C12</text>
<text x="140.5" y="172.7">G6</text>
<text x="140.5" y="171">G7</text>
<text x="140.5" y="169.2">G8</text>
<text x="145.8" y="173.5">G6</text>
<text x="145.8" y="171.8">G7</text>
<text x="145.8" y="170">G8</text>
<text x="145.8" y="168.2">G9</text>
<text x="151.2" y="173.5">C6</text>
<text x="151.2" y="171.7">C7</text>
<text x="151.2" y="170">C8</text>
<text x="151.2" y="168.2">C9</text>
<text x="156.4" y="172.7">C6</text>
<text x="156.4" y="171">C7</text>
<text x="156.4" y="169.2">C8</text>
<text x="140.5" y="179.9">G2</text>
<text x="140.5" y="178.1">G3</text>
<text x="140.5" y="176.3">G4</text>
<text x="140.5" y="174.5">G5</text>
<text x="145.8" y="178.9">G3</text>
<text x="145.8" y="177.1">G4</text>
<text x="145.8" y="175.3">G5</text>
<text x="151.2" y="178.9">C3</text>
<text x="151.2" y="177.1">C4</text>
<text x="151.2" y="175.3">C5</text>
<text x="156.4" y="179.9">C2</text>
<text x="156.4" y="178.1">C3</text>
<text x="156.4" y="176.3">C4</text>
<text x="156.4" y="174.5">C5</text>
<text x="140.5" y="181.6">G1</text>
<text x="145.8" y="182.4">G1</text>
<text x="145.8" y="180.6">G2</text>
<text x="151.2" y="182.4">C1</text>
<text x="151.2" y="180.6">C2</text>
<text x="156.4" y="181.6">C1</text>
</g>
</svg>
